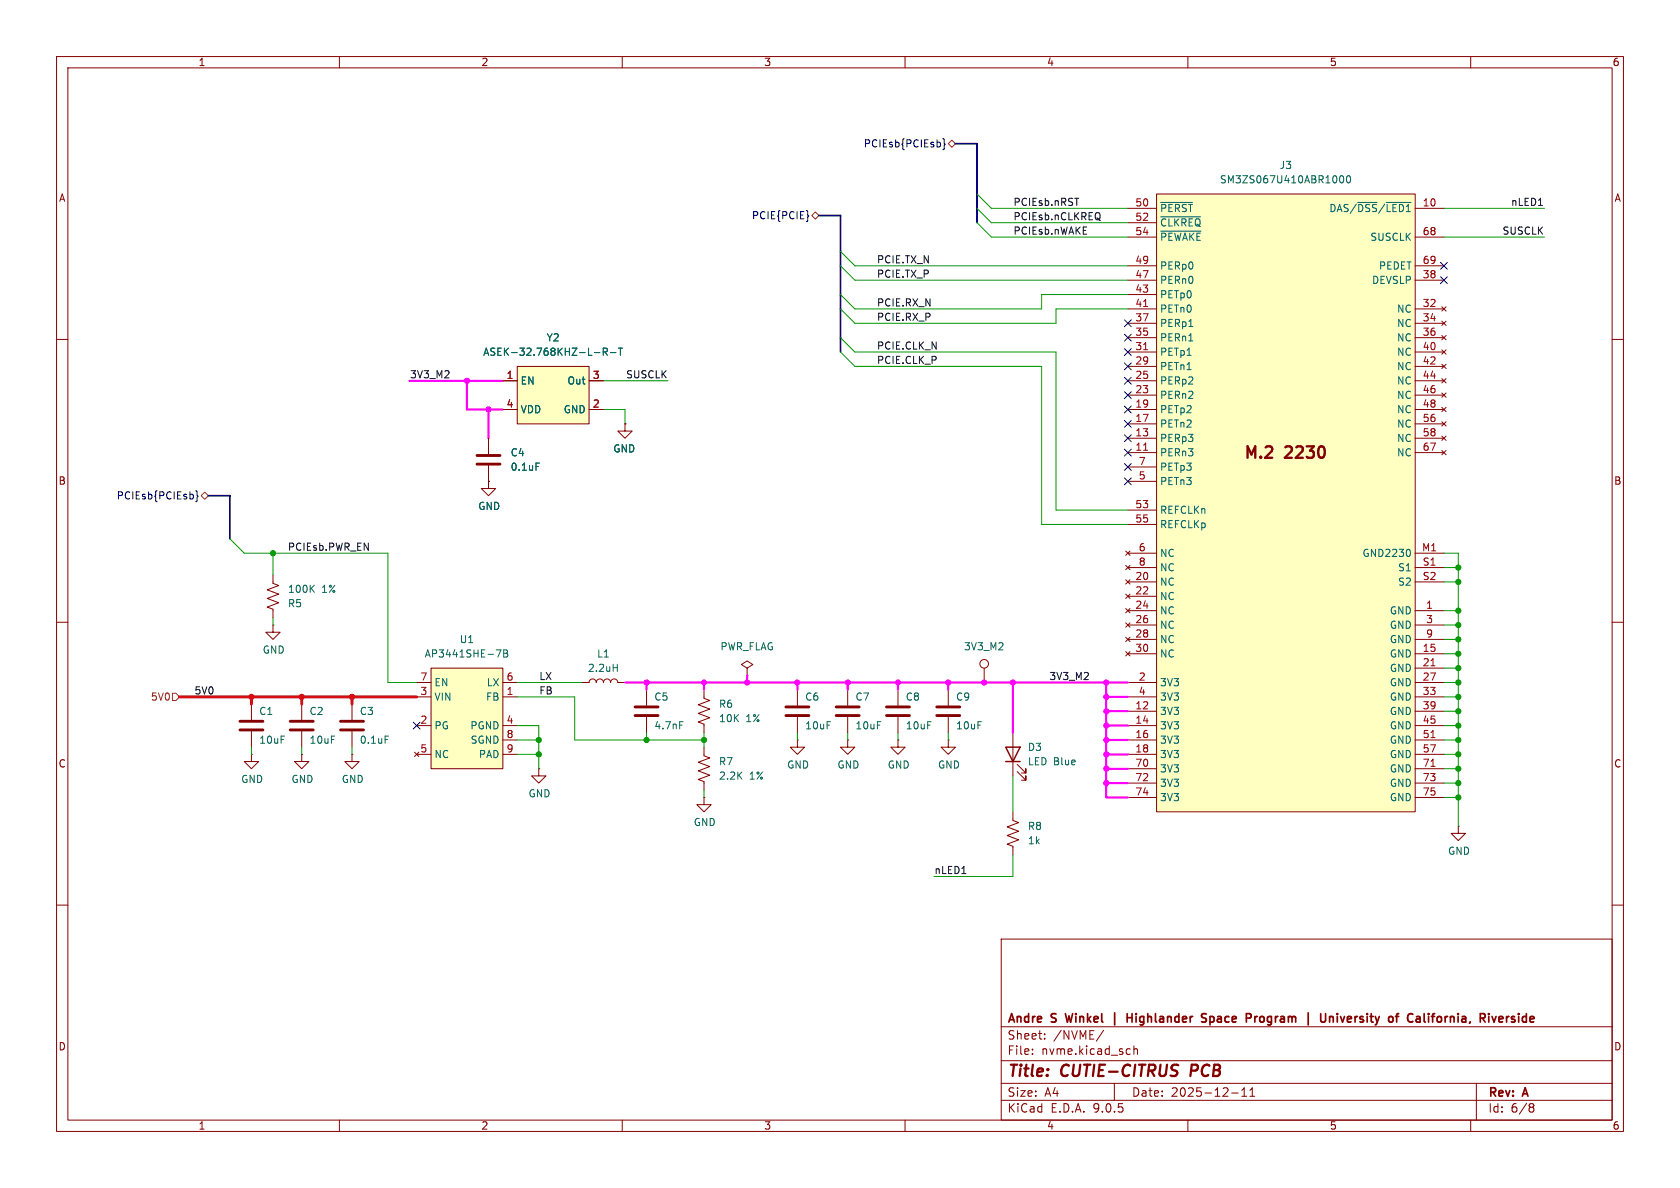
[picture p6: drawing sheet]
<svg xmlns="http://www.w3.org/2000/svg" width="297mm" height="210mm" viewBox="0 0 297 210" stroke-linecap="round" stroke-linejoin="round" font-family="sans-serif">
<g fill="none" stroke="#840000" stroke-width=".18">
<path d="M10 10h277v190h-277zM12 12h273v186h-273zM60 10v2M110 10v2M160 10v2M210 10v2M260 10v2M10 60h2M285 60h2M10 110h2M48.3 110.5v1.3h1.2l-1.2 1.2-1.3-1.2h1.3M48.3 110.5h.1"/>
<path d="M174 118.1v2.6M285 110h2M53.3 124.5v2.8M53.3 129.3v2.8M141 121.9v2.8M141 126.7v2.8M10 160h2M177 166h108v32h-108zM285 160h2M60 198v2M110 198v2M160 198v2"/>
<path d="M177 194.5h108M177 191.5h108M177 187.5h108M177 181.5h108M182.5 186.3v.1M182.5 185.5v.1M184.7 183.6v.1M184.7 182.8v.1M195.1 182.1l-1.3 2M197 191.5v3M199.4 185.4l.4 .1M199.8 186.3l-.4 .1"/>
<path d="M200.5 185.5l.2-.1 .3 .1 .1 .9M200.5 184.9v1.5M210 198v2M217.7 193.2h1.2M219.5 193.8h.9M219.5 192.7l.5-.4v1.5M221 193.8h.8M221 192.7l.4-.4v1.5M260 198v2M261 191.5v6.5M270.6 195.1l.4 .1 .2 .2-.3 .3M270.6 195.7h.3"/>
<path d="M270.9 195.7l.2 .2 .1 .4-.2 .2-.4 .1"/>
<circle cx="174" cy="117.3" r=".76"/>
</g>
<path d="M210.7 188.2l-.3 2" fill="none" stroke="#840000" stroke-width=".4"/>
<g fill="none" stroke="#840000" stroke-width=".3">
<path d="M188.3 179.2l.4 1.5M197.1 179v2.2M199.3 179.2v1.5M199.3 179.9h.8M200.1 179.2v1.5M212.7 179.9l.4 .1 .2 .4-.3 .3h-.4M212.7 179.2l.6 .1M213.9 179.7v1.5M214.3 179.7l-.4 .1M221.8 179.7v1M222.3 179.7l-.3 .1-.2 .2M222.8 179.8l-.1 .2v.4l.1 .2"/>
<path d="M233.5 179.2v1.2l.3 .3h.3M236.4 179.2v.1M236.4 179.7v1M237 179.7l.3 1M249.8 179.3a.6 .6 0 0 0-.8 0 .6 .6 0 0 0-.2 .7 .56 .56 0 0 0 .3 .6 .56 .56 0 0 0 .7-.1M253.1 179.7h.5M253.6 179.2l-.3 .2v1.3M265.1 179.8l.4-.1 .2 .3-.7 .2M266.3 179.7v1M266.8 179.7l-.3 .1-.2 .2M213.9 180.6l.4 .1M265.1 180.6h.5"/>
</g>
<path d="M51.3 127.5h4.1M51.3 129h4.1M138.9 125h4.1M138.9 126.5h4.1" fill="none" stroke="#840000" stroke-width=".51"/>
<path d="M204.5 34.3h45.7v109.2h-45.7z" fill="#ffffc2"/>
<g fill="none" stroke="#840000" stroke-width=".18">
<path d="M199.4 36.8h5.1M199.4 39.4h5.1M204.5 34.3h45.7v109.2h-45.7zM250.2 36.8h5.1M199.4 41.9h5.1M199.4 47h5.1M199.4 49.5h5.1M199.4 52.1h5.1M199.4 54.6h5.1M199.4 57.2h5.1M199.4 59.7h5.1M250.2 41.9h5.1"/>
<path d="M250.2 47h5.1M250.2 49.5h5.1M250.2 54.6h5.1M250.2 57.2h5.1M250.2 59.7h5.1M254.9 54.2l.8 .8M254.9 56.8l.8 .7M254.9 59.3l.8 .8M255.7 54.2l-.8 .8M255.7 56.8l-.8 .7M255.7 59.3l-.8 .8M86.4 77.5v2.8"/>
<path d="M110.5 74.9v1.3h-1.3l1.3 1.3 1.3-1.3h-1.3M110.5 74.9h.1M199.4 62.2h5.1M199.4 64.8h5.1M199.4 67.3h5.1M199.4 69.9h5.1M199.4 72.4h5.1M199.4 74.9h5.1M199.4 77.5h5.1M250.2 62.2h5.1M250.2 64.8h5.1M250.2 67.3h5.1"/>
<path d="M250.2 69.9h5.1M250.2 72.4h5.1M250.2 74.9h5.1M250.2 77.5h5.1M254.9 61.8l.8 .8M254.9 64.4l.8 .8M254.9 66.9l.8 .8M254.9 69.5l.8 .7M254.9 72l.8 .8M254.9 74.5l.8 .8M254.9 77.1l.8 .8M254.9 79.6l.8 .8"/>
<path d="M255.7 61.8l-.8 .8M255.7 64.4l-.8 .8M255.7 66.9l-.8 .8M255.7 69.5l-.8 .7M255.7 72l-.8 .8M255.7 74.5l-.8 .8M255.7 77.1l-.8 .8M255.7 79.6l-.8 .8M86.4 82.3v2.8M199 97.4l.8 .8M199 99.9l.8 .8M199.4 80h5.1"/>
<path d="M199.4 82.6h5.1M199.4 85.1h5.1M199.4 90.2h5.1M199.4 92.7h5.1M199.4 97.8h5.1M199.8 97.4l-.8 .8M199.8 99.9l-.8 .8M250.2 80h5.1M250.2 97.8h5.1M48.3 101.6v1.5l1 .4-2.1 .8 2.1 .7-2.1 .8 2.1 .8-2.1 .7 1.1 .4v1.5M132.1 118.1l1-.6-1-.7-1 .7 1 .6v1.3M132.1 119.4h.1"/>
<path d="M199 102.5l.8 .8M199 105l.8 .8M199 107.6l.8 .7M199 110.1l.8 .8M199 112.6l.8 .8M199 115.2l.8 .8M199.4 100.3h5.1M199.4 102.9h5.1M199.4 105.4h5.1M199.4 108h5.1M199.4 110.5h5.1M199.4 113h5.1"/>
<path d="M199.4 115.6h5.1M199.8 102.5l-.8 .8M199.8 105l-.8 .8M199.8 107.6l-.8 .7M199.8 110.1l-.8 .8M199.8 112.6l-.8 .8M199.8 115.2l-.8 .8M250.2 100.3h5.1M250.2 102.9h5.1M250.2 108h5.1M250.2 110.5h5.1M250.2 113h5.1"/>
<path d="M250.2 115.6h5.1M250.2 118.1h5.1M44.4 133.4v1.2h1.3l-1.3 1.3-1.2-1.3h1.2M44.4 133.4h.1M44.4 124.5v2.8M44.4 129.3v2.8M62.2 133.4v1.2h1.3l-1.3 1.3-1.2-1.3h1.2M62.2 133.4h.1M95.2 135.9v1.3h1.3l-1.3 1.2-1.2-1.2h1.2M95.2 135.9h.1M102.9 120.7h1.2a.64 .64 0 0 1 .7-.7 .64 .64 0 0 1 .6 .7 .64 .64 0 0 1 .6-.7 .64 .64 0 0 1 .7 .7 .64 .64 0 0 1 .6-.7 .64 .64 0 0 1 .6 .7 .64 .64 0 0 1 .7-.7 .64 .64 0 0 1 .6 .7h1.3M114.3 121.9v2.8"/>
<path d="M114.3 126.7v2.8M124.5 121.9v1.5l1 .4-2.1 .8 2.1 .7-2.1 .8 2.1 .8-2.1 .7 1.1 .4v1.5M141 130.8v1.3h1.2l-1.2 1.3-1.3-1.3h1.3M141 130.8h.1M149.9 130.8v1.3h1.2l-1.2 1.3-1.3-1.3h1.3M149.9 130.8h.1M179.1 129.5v7.7M179.8 136.4l1.6 1.5v-.7v.7h-.8M179.8 135.1l1.6 1.6v-.8v.8h-.8M199.4 120.7h5.1M199.4 123.2h5.1M199.4 125.7h5.1"/>
<path d="M199.4 128.3h5.1M199.4 130.8h5.1M199.4 133.4h5.1M199.4 135.9h5.1M199.4 138.4h5.1M250.2 120.7h5.1M250.2 123.2h5.1M250.2 125.7h5.1M250.2 128.3h5.1M250.2 130.8h5.1M250.2 133.4h5.1M250.2 135.9h5.1"/>
<path d="M250.2 138.4h5.1M179.1 143.5v1.5l1 .4-2 .8 2 .7-2 .8 2 .8-2 .7 1 .4v1.5M199.4 141h5.1M250.2 141h5.1M257.8 146.1v1.2h1.3l-1.3 1.3-1.3-1.3h1.3M257.8 146.1h.1"/>
</g>
<g fill="none" stroke="#006464" stroke-width=".18">
<path d="M205.2 35.8h5.6M205.2 38.3h7.1M237 31.1h.1a.68 .68 0 0 1 .5 .6 .68 .68 0 0 1-.5 .6 .84 .84 0 0 1-.1-1.2zM238.2 31.2l.1-.1a.68 .68 0 0 1 .5 .6 .68 .68 0 0 1-.5 .6l-.1-.1-.2-.4zM240 35.8h3.5M245.1 35.8h4.4M205.2 40.9h7.1M210.2 57.7h.7M210.2 60.3h.7M94.8 81.9h.6M249.2 97.2l.1 .4-.1 .7M55 104l.6 .7"/>
<path d="M55.6 103.4l-.8 .8M108.4 118h.7M109.1 117.4v1.3M120.2 127.6h.6"/>
</g>
<path d="M202.2 54.2h.7M202.2 61.8h.7M202.2 79.6h.7M253 117.7h.7M253 130.4h.7M253 135.5h.7" fill="none" stroke="#a90000" stroke-width=".18"/>
<path d="M84.3 80.5h4.1M84.3 82h4.1M42.4 127.5h4.1M42.4 129h4.1M112.3 125h4M112.3 126.5h4" fill="none" stroke="#840000" stroke-width=".51"/>
<path d="M177.8 132.1h2.5l-1.2 2.5zM177.8 134.6h2.5" fill="none" stroke="#840000" stroke-width=".25"/>
<path d="M91.4 64.8h12.7v10.1h-12.7z" fill="#ffffc2"/>
<g fill="none" stroke="#840000" stroke-width=".18">
<path d="M88.9 67.3h2.5M88.9 72.4h2.5M91.4 64.8h12.7v10.1h-12.7zM104.1 67.3h2.6M104.1 72.4h2.6M86.4 85.1v1.3h1.2l-1.2 1.2-1.3-1.2h1.3M86.4 85.1h.1M124.5 132.1v1.5l1 .4-2.1 .7 2.1 .8-2.1 .8 2.1 .7-2.1 .8 1.1 .4v1.5M158.7 130.8v1.3h1.3l-1.3 1.3-1.2-1.3h1.2M158.7 130.8h.1M158.7 121.9v2.8M158.7 126.7v2.8"/>
<path d="M167.6 130.8v1.3h1.3l-1.3 1.3-1.2-1.3h1.2M167.6 130.8h.1M167.6 121.9v2.8M167.6 126.7v2.8M124.5 141v1.2h1.2l-1.2 1.3-1.3-1.3h1.3M124.5 141h.1"/>
</g>
<path d="M105.1 62.3h.9M106.6 62.2l.7-.1 .1-.1-.1-.3-.7-.2v1.3M107 62.2l.4 .6M107.9 62.3h1M109.3 61.5h.7M109.7 61.5v1.3" fill="none" stroke="#006464" stroke-width=".18"/>
<path d="M156.7 125h4.1M156.7 126.5h4.1M165.6 125h4.1M165.6 126.5h4.1" fill="none" stroke="#840000" stroke-width=".51"/>
<path d="M76.2 118.1h12.7v17.8h-12.7z" fill="#ffffc2"/>
<g fill="none" stroke="#840000" stroke-width=".18">
<path d="M86.4 77.5v2.8M88.9 67.3h2.5M88.9 72.4h2.5M104.1 67.3h2.6M104.1 72.4h2.6M110.5 74.9h.1M86.4 85.1h.1M86.4 82.3v2.8M76.2 118.1h12.7v17.8h-12.7zM53.3 133.4v1.2h1.3l-1.3 1.3-1.2-1.3h1.2M53.3 133.4h.1M62.2 124.5v2.8"/>
<path d="M62.2 129.3v2.8M73.3 133l.7 .7M73.7 120.7h2.5M73.7 123.2h2.5M73.7 128.3h2.5M73.7 133.4h2.5M74 133l-.7 .7M88.9 120.7h2.5M88.9 123.2h2.5M88.9 128.3h2.5M88.9 133.4h2.5M88.9 130.8h2.5"/>
<path d="M149.9 121.9v2.8M149.9 126.7v2.8"/>
</g>
<path d="M105.1 62.3h.9M106.6 62.2l.7-.1 .1-.1-.1-.3-.7-.2v1.3M107 62.2l.4 .6M107.9 62.3h1M109.3 61.5h.7M109.7 61.5v1.3M94.8 81.9h.6M87.7 114.9h.9l-.6 1.2M89.1 114.9h.4l.2 .2-.2 .4 .2 .1 .1 .3-.3 .2h-.4zM89.1 115.5h.4M68.1 130.1h.6" fill="none" stroke="#006464" stroke-width=".18"/>
<path d="M60.2 127.5h4.1M60.2 129h4.1M147.8 125h4.1M147.8 126.5h4.1" fill="none" stroke="#840000" stroke-width=".51"/>
<g fill="none" stroke="#000084" stroke-width=".18">
<path d="M142.8 38l.2 .2-.2 .2M166.7 24.5l.2 .2v.6l.2 .2-.2 .2v.6l-.2 .2M198.8 59.1l1.2 1.2M198.8 56.5l1.2 1.3M200 59.1l-1.2 1.2M200 56.5l-1.2 1.3M254.7 48.9l1.2 1.2M254.7 46.4l1.2 1.2M255.9 48.9l-1.2 1.2M255.9 46.4l-1.2 1.2M198.8 64.2l1.2 1.2M198.8 61.6l1.2 1.2"/>
<path d="M198.8 79.4l1.2 1.2M198.8 66.7l1.2 1.2M198.8 71.8l1.2 1.2M198.8 69.2l1.2 1.3M198.8 74.3l1.2 1.2M198.8 76.9l1.2 1.2M200 64.2l-1.2 1.2M200 61.6l-1.2 1.2M200 79.4l-1.2 1.2M200 66.7l-1.2 1.2M200 71.8l-1.2 1.2M200 69.2l-1.2 1.3"/>
<path d="M200 74.3l-1.2 1.2M200 76.9l-1.2 1.2M34.6 86.8l.2 .1v.6l.2 .2-.2 .2v.6l-.2 .2M198.8 81.9l1.2 1.3M198.8 84.5l1.2 1.2M200 81.9l-1.2 1.3M200 84.5l-1.2 1.2M73.1 127.7l1.2 1.2M74.3 127.7l-1.2 1.2"/>
</g>
<path d="M143.5 38.1l.6-.6 .7 .6-.7 .6zM167.6 25.4l.7-.6 .6 .6-.6 .6zM35.6 87.6l.6-.6 .6 .6-.6 .7zM30.5 122.6h.6l.6 .6-.6 .6h-.6z" fill="none" stroke="#725600" stroke-width=".18"/>
<path d="M190 35h.7M194.3 37.6a.9 .9 0 0 1 0 1.2l.2 .2" fill="none" stroke="#0f0f0f" stroke-width=".18"/>
<path d="M144.8 38.1h3.8v24.1M168.9 25.4h3.8v14M36.8 87.6h3.8v7.7" fill="none" stroke="#000084" stroke-width=".3"/>
<g fill="none" stroke="#009600" stroke-width=".18">
<path d="M172.7 34.3l2.6 2.5h24.1M172.7 39.4l2.6 2.5h24.1M172.7 36.8l2.6 2.6h24.1M255.3 36.8h17.7M148.6 59.7l2.5 2.5h35.6v28h12.7M148.6 54.6l2.5 2.6h35.6v-2.6h12.7M148.6 52.1l2.5 2.5h33v-2.5h15.3M148.6 44.5l2.5 2.5h48.3M148.6 47l2.5 2.5h48.3M255.3 41.9h17.7M106.7 72.4h3.8v2.5M106.7 67.3h11.4"/>
<path d="M148.6 62.2l2.5 2.6h33v27.9h15.3M40.6 95.3l2.6 2.5h25.4v22.9h5.1M48.3 97.8v3.8M255.3 97.8h2.5v48.3M48.3 109.2v1.3M255.3 102.9h2.5M255.3 115.6h2.5M255.3 118.1h2.5M255.3 113h2.5M255.3 110.5h2.5M255.3 100.3h2.5M255.3 108h2.5"/>
<path d="M44.4 132.1v1.3M53.3 132.1v1.3M62.2 132.1v1.3M91.4 133.4h3.8M91.4 130.8h3.8M91.4 123.2h10.2v7.6h22.9M91.4 120.7h11.5M91.4 128.3h3.8v7.6M114.3 129.5v1.3M124.5 129.5v2.6M124.5 139.7v1.3M141 129.5v1.3"/>
<path d="M149.9 129.5v1.3M158.7 129.5v1.3M167.6 129.5v1.3M179.1 137.2v6.3M255.3 133.4h2.5M255.3 130.8h2.5M255.3 138.4h2.5M255.3 120.7h2.5M255.3 128.3h2.5M255.3 123.2h2.5M255.3 135.9h2.5M255.3 125.7h2.5"/>
<path d="M179.1 151.1v3.8h-14M255.3 141h2.5"/>
</g>
<g fill="none" stroke="#f0f" stroke-width=".38">
<path d="M72.4 67.3h16.5M82.5 67.3v5.1h6.4M86.4 72.4v5.1M132.1 119.4v1.3M110.5 120.7h88.9M114.3 120.7v1.2M124.5 120.7v1.2M141 120.7v1.2M149.9 120.7v1.2M158.7 120.7v1.2M167.6 120.7v1.2M179.1 120.7v8.8"/>
<path d="M195.6 120.7v20.3h3.8M195.6 123.2h3.8M195.6 130.8h3.8M195.6 135.9h3.8M195.6 128.3h3.8M195.6 138.4h3.8M195.6 133.4h3.8M195.6 125.7h3.8"/>
</g>
<path d="M31.7 123.2h42M44.4 123.2v1.3M53.3 123.2v1.3M62.2 123.2v1.3" fill="none" stroke="#f00" stroke-width=".51"/>
<g fill="#009600" stroke="#009600" stroke-width=".18">
<circle cx="257.8" cy="102.9" r=".46"/>
<circle cx="257.8" cy="100.3" r=".46"/>
<circle cx="257.8" cy="108" r=".46"/>
<circle cx="257.8" cy="110.5" r=".46"/>
<circle cx="257.8" cy="138.4" r=".46"/>
<circle cx="257.8" cy="141" r=".46"/>
<circle cx="114.3" cy="130.8" r=".46"/>
<circle cx="95.2" cy="130.8" r=".46"/>
<circle cx="95.2" cy="133.4" r=".46"/>
<circle cx="124.5" cy="130.8" r=".46"/>
<circle cx="257.8" cy="130.8" r=".46"/>
<circle cx="257.8" cy="135.9" r=".46"/>
<circle cx="257.8" cy="133.4" r=".46"/>
<circle cx="257.8" cy="120.7" r=".46"/>
<circle cx="257.8" cy="118.1" r=".46"/>
<circle cx="257.8" cy="125.7" r=".46"/>
<circle cx="257.8" cy="123.2" r=".46"/>
<circle cx="257.8" cy="115.6" r=".46"/>
<circle cx="257.8" cy="113" r=".46"/>
<circle cx="257.8" cy="128.3" r=".46"/>
<circle cx="48.3" cy="97.8" r=".46"/>
</g>
<g fill="#f0f" stroke="#f0f" stroke-width=".18">
<circle cx="149.9" cy="120.7" r=".46"/>
<circle cx="158.7" cy="120.7" r=".46"/>
<circle cx="195.6" cy="125.7" r=".46"/>
<circle cx="195.6" cy="133.4" r=".46"/>
<circle cx="195.6" cy="128.3" r=".46"/>
<circle cx="179.1" cy="120.7" r=".46"/>
<circle cx="195.6" cy="130.8" r=".46"/>
<circle cx="195.6" cy="123.2" r=".46"/>
<circle cx="141" cy="120.7" r=".46"/>
<circle cx="167.6" cy="120.7" r=".46"/>
<circle cx="174" cy="120.7" r=".46"/>
<circle cx="195.6" cy="120.7" r=".46"/>
<circle cx="195.6" cy="138.4" r=".46"/>
<circle cx="195.6" cy="135.9" r=".46"/>
<circle cx="132.1" cy="120.7" r=".46"/>
<circle cx="124.5" cy="120.7" r=".46"/>
<circle cx="114.3" cy="120.7" r=".46"/>
<circle cx="86.4" cy="72.4" r=".46"/>
<circle cx="82.5" cy="67.3" r=".46"/>
</g>
<g fill="#f00" stroke="#f00" stroke-width=".18">
<circle cx="44.4" cy="123.2" r=".46"/>
<circle cx="62.2" cy="123.2" r=".46"/>
<circle cx="53.3" cy="123.2" r=".46"/>
</g>
<g font-size="2.8" fill="#840000">
<text x="219.7" y="81.6">M.2</text>
<text x="227.3" y="81.6">2230</text>
<text x="178" y="190.9">Title:</text>
<text x="187.7" y="190.9">CUTIE-CITRUS</text>
<text x="211.3" y="190.9">PCB</text>
</g>
<g font-size="2.1" fill="#840000">
<text x="178" y="184">Sheet:</text>
<text x="178" y="181.2">Andre</text>
<text x="186" y="181.2">S</text>
<text x="186.2" y="184">/NVME/</text>
<text x="189.1" y="181.2">Winkel</text>
<text x="201.1" y="181.2">Highlander</text>
<text x="214.9" y="181.2">Space</text>
<text x="223.4" y="181.2">Program</text>
<text x="234.6" y="181.2">|</text>
<text x="237.7" y="181.2">University</text>
<text x="250.4" y="181.2">of</text>
<text x="254.4" y="181.2">California,</text>
<text x="267.7" y="181.2">Riverside</text>
<text x="178" y="186.7">File:</text>
<text x="184.1" y="186.7">nvme.kicad_sch</text>
<text x="178" y="196.9">KiCad</text>
<text x="178" y="194.1">Size:</text>
<text x="184.7" y="194.1">A4</text>
<text x="185.7" y="196.9">E.D.A.</text>
<text x="193.3" y="196.9">9.0.5</text>
<text x="200" y="194.1">Date:</text>
<text x="207" y="194.1">2025-12-11</text>
<text x="263" y="194.3">Rev:</text>
<text x="263" y="196.9">Id:</text>
<text x="267.1" y="196.9">6/8</text>
<text x="269.4" y="194.3">A</text>
</g>
<g font-size="1.8" fill="#840000">
<text x="35" y="11.9">1</text>
<text x="85" y="11.9">2</text>
<text x="135" y="11.9">3</text>
<text x="185" y="11.9">4</text>
<text x="235" y="11.9">5</text>
<text x="285" y="11.9">6</text>
<text x="10.3" y="35.9">A</text>
<text x="285.3" y="35.9">A</text>
<text x="10.3" y="85.9">B</text>
<text x="285.3" y="85.9">B</text>
<text x="10.3" y="135.9">C</text>
<text x="285.3" y="135.9">C</text>
<text x="10.3" y="185.9">D</text>
<text x="285.3" y="185.9">D</text>
<text x="35" y="199.9">1</text>
<text x="85" y="199.9">2</text>
<text x="135" y="199.9">3</text>
<text x="185" y="199.9">4</text>
<text x="235" y="199.9">5</text>
<text x="285" y="199.9">6</text>
</g>
<g font-size="1.8" fill="#000084">
<text x="152.6" y="26.3">PCIEsb{PCIEsb}</text>
<text x="132.8" y="39">PCIE{PCIE}</text>
<text x="20.5" y="88.5">PCIEsb{PCIEsb}</text>
</g>
<g font-size="1.8" fill="#006464">
<text x="215.6" y="32.6">SM3ZS067U410ABR1000</text>
<text x="226.1" y="30.1">J3</text>
<text x="205" y="37.7">~{PERST}</text>
<text x="205" y="40.2">~{CLKREQ}</text>
<text x="234.9" y="37.7">DAS/~{DSS}/~{LED1}</text>
<text x="205" y="42.8">~{PEWAKE}</text>
<text x="205" y="47.9">PERp0</text>
<text x="242.2" y="42.8">SUSCLK</text>
<text x="243.7" y="47.9">PEDET</text>
<text x="205" y="50.4">PERn0</text>
<text x="205" y="52.9">PETp0</text>
<text x="242.5" y="50.4">DEVSLP</text>
<text x="205" y="55.5">PETn0</text>
<text x="205" y="58">PERp1</text>
<text x="246.9" y="55.5">NC</text>
<text x="246.9" y="58">NC</text>
<text x="85.3" y="63.1">ASEK-32.768KHZ-L-R-T</text>
<text x="96.5" y="60.6">Y2</text>
<text x="205" y="60.6">PERn1</text>
<text x="205" y="63.1">PETp1</text>
<text x="205" y="65.6">PETn1</text>
<text x="246.9" y="60.6">NC</text>
<text x="246.9" y="63.1">NC</text>
<text x="246.9" y="65.6">NC</text>
<text x="91.9" y="68.2">EN</text>
<text x="100.2" y="68.2">Out</text>
<text x="205" y="68.2">PERp2</text>
<text x="205" y="70.7">PERn2</text>
<text x="246.9" y="68.2">NC</text>
<text x="246.9" y="70.7">NC</text>
<text x="91.9" y="73.3">VDD</text>
<text x="99.6" y="73.3">GND</text>
<text x="205" y="73.3">PETp2</text>
<text x="205" y="75.8">PETn2</text>
<text x="246.9" y="73.3">NC</text>
<text x="246.9" y="75.8">NC</text>
<text x="90.2" y="80.9">C4</text>
<text x="90.2" y="83.4">0.1uF</text>
<text x="108.3" y="80.2">GND</text>
<text x="205" y="78.3">PERp3</text>
<text x="205" y="80.9">PERn3</text>
<text x="205" y="83.4">PETp3</text>
<text x="246.9" y="78.3">NC</text>
<text x="246.9" y="80.9">NC</text>
<text x="205" y="86">PETn3</text>
<text x="84.5" y="90.3">GND</text>
<text x="205" y="91">REFCLKn</text>
<text x="205" y="93.6">REFCLKp</text>
<text x="205" y="98.7">NC</text>
<text x="205" y="101.2">NC</text>
<text x="240.8" y="98.7">GND2230</text>
<text x="247.1" y="101.2">S1</text>
<text x="50.8" y="107.5">R5</text>
<text x="50.8" y="105">100K</text>
<text x="56.9" y="105">1%</text>
<text x="205" y="103.7">NC</text>
<text x="205" y="106.3">NC</text>
<text x="247.1" y="103.7">S2</text>
<text x="81.2" y="113.9">U1</text>
<text x="205" y="108.8">NC</text>
<text x="205" y="111.4">NC</text>
<text x="205" y="113.9">NC</text>
<text x="245.6" y="108.8">GND</text>
<text x="245.6" y="111.4">GND</text>
<text x="245.6" y="113.9">GND</text>
<text x="46.4" y="115.7">GND</text>
<text x="75" y="116.4">AP3441SHE-7B</text>
<text x="103.8" y="119">2.2uH</text>
<text x="105.5" y="116.4">L1</text>
<text x="127.3" y="115.2">PWR_FLAG</text>
<text x="170.3" y="115.2">3V3_M2</text>
<text x="205" y="116.4">NC</text>
<text x="245.6" y="116.4">GND</text>
<text x="245.6" y="119">GND</text>
<text x="76.7" y="121.5">EN</text>
<text x="76.7" y="124.1">VIN</text>
<text x="85.8" y="124.1">FB</text>
<text x="86" y="121.5">LX</text>
<text x="115.6" y="124.1">C5</text>
<text x="127" y="125.3">R6</text>
<text x="142.2" y="124.1">C6</text>
<text x="151.1" y="124.1">C7</text>
<text x="160" y="124.1">C8</text>
<text x="168.9" y="124.1">C9</text>
<text x="205" y="121.5">3V3</text>
<text x="205" y="124.1">3V3</text>
<text x="245.6" y="121.5">GND</text>
<text x="245.6" y="124.1">GND</text>
<text x="45.7" y="126.6">C1</text>
<text x="45.7" y="131.7">10uF</text>
<text x="54.6" y="126.6">C2</text>
<text x="54.6" y="131.7">10uF</text>
<text x="63.5" y="126.6">C3</text>
<text x="63.5" y="131.7">0.1uF</text>
<text x="76.7" y="129.1">PG</text>
<text x="83" y="129.1">PGND</text>
<text x="83.1" y="131.7">SGND</text>
<text x="115.6" y="129.1">4.7nF</text>
<text x="127" y="127.9">10K</text>
<text x="131.9" y="127.9">1%</text>
<text x="142.2" y="129.1">10uF</text>
<text x="151.1" y="129.1">10uF</text>
<text x="160" y="129.1">10uF</text>
<text x="168.9" y="129.1">10uF</text>
<text x="205" y="126.6">3V3</text>
<text x="205" y="129.1">3V3</text>
<text x="205" y="131.7">3V3</text>
<text x="245.6" y="126.6">GND</text>
<text x="245.6" y="129.1">GND</text>
<text x="245.6" y="131.7">GND</text>
<text x="76.7" y="134.2">NC</text>
<text x="84.6" y="134.2">PAD</text>
<text x="127" y="135.5">R7</text>
<text x="139.1" y="136.1">GND</text>
<text x="148" y="136.1">GND</text>
<text x="156.8" y="136.1">GND</text>
<text x="165.7" y="136.1">GND</text>
<text x="181.6" y="132.9">D3</text>
<text x="181.6" y="135.5">LED Blue</text>
<text x="205" y="134.2">3V3</text>
<text x="205" y="136.8">3V3</text>
<text x="245.6" y="134.2">GND</text>
<text x="245.6" y="136.8">GND</text>
<text x="42.5" y="138.6">GND</text>
<text x="51.4" y="138.6">GND</text>
<text x="60.3" y="138.6">GND</text>
<text x="93.3" y="141.1">GND</text>
<text x="127" y="138">2.2K</text>
<text x="132.5" y="138">1%</text>
<text x="205" y="139.3">3V3</text>
<text x="205" y="141.8">3V3</text>
<text x="245.6" y="139.3">GND</text>
<text x="245.6" y="141.8">GND</text>
<text x="122.6" y="146.2">GND</text>
<text x="181.6" y="146.9">R8</text>
<text x="181.6" y="149.5">1k</text>
<text x="255.9" y="151.3">GND</text>
</g>
<g font-size="1.8" fill="#0f0f0f">
<text x="179.1" y="36.5">PCIEsb.nRST</text>
<text x="179.1" y="39">PCIEsb.nCLKREQ</text>
<text x="179.1" y="41.6">PCIEsb.nWAKE</text>
<text x="265.5" y="41.6">SUSCLK</text>
<text x="267" y="36.5">nLED1</text>
<text x="154.9" y="46.6">PCIE.TX_N</text>
<text x="154.9" y="49.2">PCIE.TX_P</text>
<text x="154.9" y="56.8">PCIE.RX_P</text>
<text x="154.9" y="54.3">PCIE.RX_N</text>
<text x="154.9" y="64.4">PCIE.CLK_P</text>
<text x="154.9" y="61.9">PCIE.CLK_N</text>
<text x="72.4" y="67">3V3_M2</text>
<text x="110.6" y="67">SUSCLK</text>
<text x="50.8" y="97.4">PCIEsb.PWR_EN</text>
<text x="34.3" y="122.8">5V0</text>
<text x="95.2" y="120.3">LX</text>
<text x="95.2" y="122.8">FB</text>
<text x="185.4" y="120.3">3V3_M2</text>
<text x="165.1" y="154.6">nLED1</text>
</g>
<g font-size="1.8" fill="#a90000">
<text x="200.6" y="36.6">50</text>
<text x="200.6" y="39.1">52</text>
<text x="200.6" y="41.7">54</text>
<text x="251.4" y="36.6">10</text>
<text x="251.4" y="41.7">68</text>
<text x="200.6" y="46.7">49</text>
<text x="251.4" y="46.7">69</text>
<text x="200.6" y="49.3">47</text>
<text x="200.6" y="51.8">43</text>
<text x="251.4" y="49.3">38</text>
<text x="200.6" y="54.4">41</text>
<text x="200.6" y="56.9">37</text>
<text x="200.6" y="59.4">35</text>
<text x="251.4" y="54.4">32</text>
<text x="251.4" y="56.9">34</text>
<text x="251.4" y="59.4">36</text>
<text x="200.6" y="62">31</text>
<text x="200.6" y="64.5">29</text>
<text x="251.4" y="62">40</text>
<text x="251.4" y="64.5">42</text>
<text x="89.5" y="67.1">1</text>
<text x="104.7" y="67.1">3</text>
<text x="200.6" y="67.1">25</text>
<text x="200.6" y="69.6">23</text>
<text x="251.4" y="67.1">44</text>
<text x="251.4" y="69.6">46</text>
<text x="89.5" y="72.1">4</text>
<text x="104.7" y="72.1">2</text>
<text x="200.6" y="72.1">19</text>
<text x="200.6" y="74.7">17</text>
<text x="200.6" y="77.2">13</text>
<text x="251.4" y="72.1">48</text>
<text x="251.4" y="74.7">56</text>
<text x="251.4" y="77.2">58</text>
<text x="200.6" y="79.8">11</text>
<text x="201.2" y="82.3">7</text>
<text x="251.4" y="79.8">67</text>
<text x="200.6" y="89.9">53</text>
<text x="201.2" y="84.8">5</text>
<text x="200.6" y="92.5">55</text>
<text x="201.2" y="97.5">6</text>
<text x="201.2" y="100.1">8</text>
<text x="251.3" y="97.5">M1</text>
<text x="251.4" y="100.1">S1</text>
<text x="200.6" y="102.6">20</text>
<text x="200.6" y="105.2">22</text>
<text x="200.6" y="107.7">24</text>
<text x="251.4" y="102.6">S2</text>
<text x="252" y="107.7">1</text>
<text x="200.6" y="110.2">26</text>
<text x="200.6" y="112.8">28</text>
<text x="252" y="110.2">3</text>
<text x="252" y="112.8">9</text>
<text x="200.6" y="115.3">30</text>
<text x="251.4" y="115.3">15</text>
<text x="251.4" y="117.9">21</text>
<text x="74.2" y="120.4">7</text>
<text x="74.2" y="122.9">3</text>
<text x="89.5" y="120.4">6</text>
<text x="89.5" y="122.9">1</text>
<text x="200.6" y="125.5">12</text>
<text x="201.2" y="120.4">2</text>
<text x="201.2" y="122.9">4</text>
<text x="251.4" y="120.4">27</text>
<text x="251.4" y="122.9">33</text>
<text x="251.4" y="125.5">39</text>
<text x="74.2" y="128">2</text>
<text x="89.5" y="128">4</text>
<text x="89.5" y="130.6">8</text>
<text x="200.6" y="128">14</text>
<text x="200.6" y="130.6">16</text>
<text x="251.4" y="128">45</text>
<text x="251.4" y="130.6">51</text>
<text x="74.2" y="133.1">5</text>
<text x="89.5" y="133.1">9</text>
<text x="200.6" y="133.1">18</text>
<text x="200.6" y="135.6">70</text>
<text x="251.4" y="133.1">57</text>
<text x="251.4" y="135.6">71</text>
<text x="200.6" y="138.2">72</text>
<text x="200.6" y="140.7">74</text>
<text x="251.4" y="138.2">73</text>
<text x="251.4" y="140.7">75</text>
</g>
<text font-size="1.8" fill="#725600" x="26.6" y="124.1">5V0</text>
</svg>
